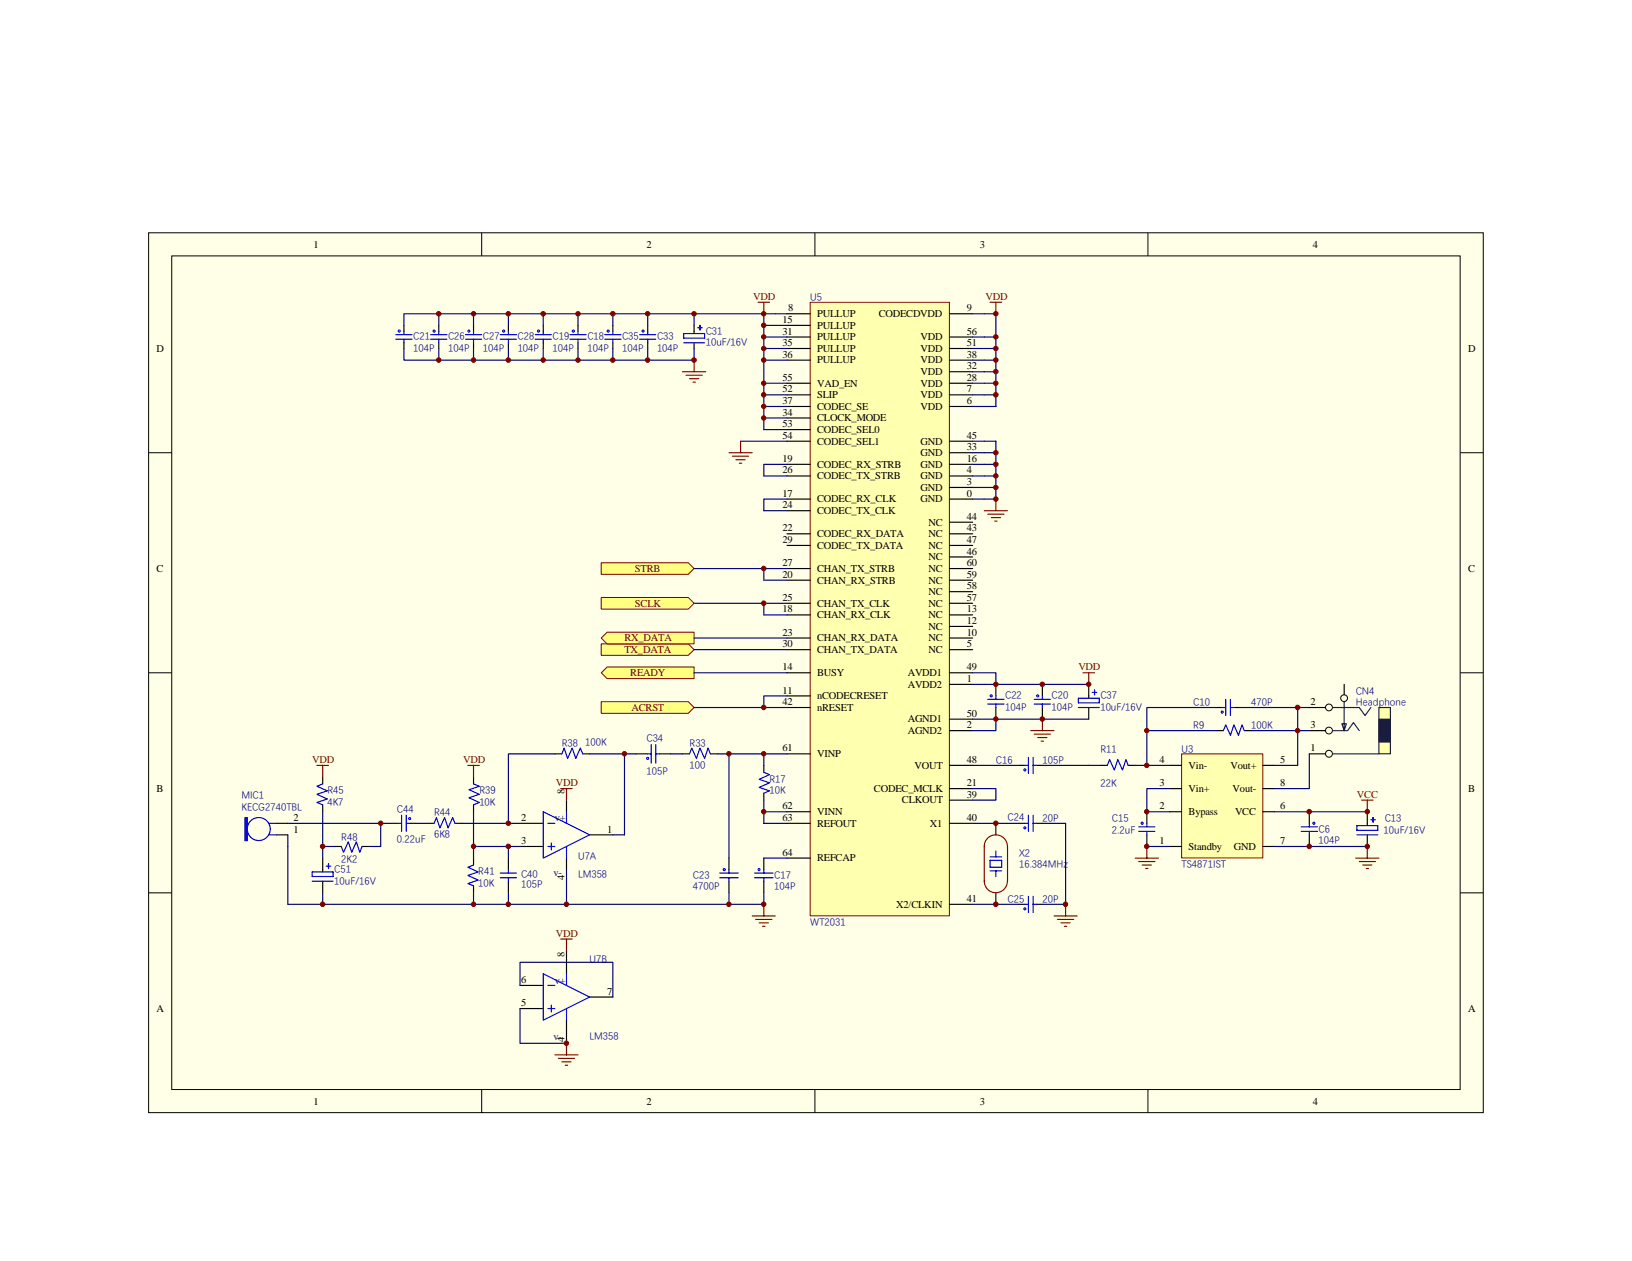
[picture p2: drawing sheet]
<svg xmlns="http://www.w3.org/2000/svg" width="279mm" height="216mm" viewBox="0 0 279 216" stroke-linecap="round" stroke-linejoin="round" font-family="sans-serif">
<path d="M25.4 39.9h228.5v150.6h-228.5z" fill="#ffffe8"/>
<g fill="none" stroke="#000" stroke-width=".17">
<path d="M25.4 39.9h228.5v150.6h-228.5zM82.5 39.9v3.9M139.5 39.9v3.9M196.5 39.9v3.9M29.4 43.8h220.6v142.7h-220.6zM25.4 77.5h4M250 77.5h4M25.4 115.2h4M250 115.2h4M25.4 152.9h4M250 152.9h4M82.5 186.6v3.9"/>
<path d="M139.5 186.6v3.9M196.5 186.6v3.9"/>
</g>
<path d="M168.5 87.4h4M169.1 88h2.8M169.7 88.6h1.6M170.3 89.2h.4M170.5 85.4v2" fill="none" stroke="#800000" stroke-width=".2"/>
<path d="M138.7 51.8h23.8v105h-23.8z" fill="#ffffb0"/>
<path d="M138.7 51.8h23.8v105h-23.8z" fill="none" stroke="#800000" stroke-width=".17"/>
<g fill="none" stroke="#000" stroke-width=".2">
<path d="M134.7 53.7h4M134.7 55.7h4M134.7 57.7h4M134.7 59.7h4M162.6 53.7h3.9M162.6 57.7h3.9M162.6 59.7h3.9M134.7 79.5h4M134.7 71.6h4M134.7 69.6h4M134.7 67.6h4M134.7 73.6h4"/>
<path d="M134.7 75.5h4M134.7 65.6h4M134.7 61.7h4M162.6 79.5h3.9M162.6 69.6h3.9M162.6 67.6h3.9M162.6 75.5h3.9M162.6 65.6h3.9M162.6 61.7h3.9M162.6 63.6h3.9M162.6 77.5h3.9M134.7 85.4h4"/>
<path d="M134.7 99.3h4M134.7 91.4h4M134.7 87.4h4M134.7 81.5h4M134.7 97.3h4M134.7 93.4h4M162.6 85.4h3.9M162.6 99.3h3.9M162.6 91.4h3.9M162.6 81.5h3.9M162.6 97.3h3.9M162.6 93.4h3.9"/>
<path d="M162.6 83.5h3.9M162.6 89.4h3.9M162.6 95.4h3.9M134.7 119.1h4M134.7 115.2h4M134.7 105.3h4M134.7 109.2h4M134.7 103.3h4M134.7 111.2h4M162.6 115.2h3.9M162.6 105.3h3.9M162.6 109.2h3.9"/>
<path d="M162.6 103.3h3.9M162.6 111.2h3.9M162.6 117.2h3.9M162.6 107.3h3.9M162.6 101.3h3.9M170.5 117.2v1.9M134.7 121.1h4M134.7 129.1h4M134.7 139h4M162.6 135h3.9M162.6 137h3.9M162.6 131h3.9"/>
<path d="M162.6 123.1h3.9M162.6 125.1h3.9M170.5 121.1v2M134.7 141h4M134.7 146.9h4M162.6 141h3.9M162.6 154.8h3.9"/>
</g>
<path d="M169.1 119.7h2.8M170.5 119.1v.6M169.1 120.5h2.8M170.5 120.5v.6" fill="none" stroke="#00f" stroke-width=".2"/>
<circle cx="169.7" cy="119.1" r=".19" fill="#c0c0c0" stroke="#00f" stroke-width=".17"/>
<path d="M178.5 117.2v1.9M178.5 121.1v2" fill="none" stroke="#000" stroke-width=".2"/>
<path d="M177.1 119.7h2.7M178.5 119.1v.6M177.1 120.5h2.7M178.5 120.5v.6" fill="none" stroke="#00f" stroke-width=".2"/>
<circle cx="177.7" cy="119.1" r=".19" fill="#c0c0c0" stroke="#00f" stroke-width=".17"/>
<path d="M69.2 55.7v1M69.2 58.7v1" fill="none" stroke="#000" stroke-width=".2"/>
<path d="M67.8 58.1h2.7M67.8 57.3h2.7M69.2 56.7v.6M69.2 58.1v.6" fill="none" stroke="#00f" stroke-width=".2"/>
<circle cx="68.3" cy="56.7" r=".19" fill="#c0c0c0" stroke="#00f" stroke-width=".17"/>
<path d="M75.1 55.7v1M75.1 58.7v1" fill="none" stroke="#000" stroke-width=".2"/>
<path d="M73.7 58.1h2.8M73.7 57.3h2.8M75.1 56.7v.6M75.1 58.1v.6" fill="none" stroke="#00f" stroke-width=".2"/>
<circle cx="74.3" cy="56.7" r=".19" fill="#c0c0c0" stroke="#00f" stroke-width=".17"/>
<path d="M81.1 55.7v1M81.1 58.7v1" fill="none" stroke="#000" stroke-width=".2"/>
<path d="M79.7 58.1h2.8M79.7 57.3h2.8M81.1 56.7v.6M81.1 58.1v.6" fill="none" stroke="#00f" stroke-width=".2"/>
<path d="M80.1 56.5h.3v.3h-.3z" fill-rule="evenodd" fill="#c0c0c0" stroke="#00f" stroke-width=".17"/>
<path d="M87 55.7v1M87 58.7v1" fill="none" stroke="#000" stroke-width=".2"/>
<path d="M85.6 58.1h2.8M85.6 57.3h2.8M87 56.7v.6M87 58.1v.6" fill="none" stroke="#00f" stroke-width=".2"/>
<circle cx="86.2" cy="56.7" r=".19" fill="#c0c0c0" stroke="#00f" stroke-width=".17"/>
<path d="M93 55.7v1M93 58.7v1" fill="none" stroke="#000" stroke-width=".2"/>
<path d="M91.6 58.1h2.8M91.6 57.3h2.8M93 56.7v.6M93 58.1v.6" fill="none" stroke="#00f" stroke-width=".2"/>
<circle cx="92.2" cy="56.7" r=".19" fill="#c0c0c0" stroke="#00f" stroke-width=".17"/>
<path d="M99 55.7v1M99 58.7v1" fill="none" stroke="#000" stroke-width=".2"/>
<path d="M97.6 58.1h2.8M97.6 57.3h2.8M99 56.7v.6M99 58.1v.6" fill="none" stroke="#00f" stroke-width=".2"/>
<circle cx="98.2" cy="56.7" r=".19" fill="#c0c0c0" stroke="#00f" stroke-width=".17"/>
<path d="M104.9 55.7v1M104.9 58.7v1" fill="none" stroke="#000" stroke-width=".2"/>
<path d="M103.5 58.1h2.8M103.5 57.3h2.8M104.9 56.7v.6M104.9 58.1v.6" fill="none" stroke="#00f" stroke-width=".2"/>
<circle cx="104.1" cy="56.7" r=".19" fill="#c0c0c0" stroke="#00f" stroke-width=".17"/>
<path d="M110.9 55.7v1M110.9 58.7v1" fill="none" stroke="#000" stroke-width=".2"/>
<path d="M109.5 58.1h2.8M109.5 57.3h2.8M110.9 56.7v.6M110.9 58.1v.6" fill="none" stroke="#00f" stroke-width=".2"/>
<circle cx="110.1" cy="56.7" r=".19" fill="#c0c0c0" stroke="#00f" stroke-width=".17"/>
<g fill="none" stroke="#000080" stroke-width=".2">
<path d="M75.1 53.7v2M81.1 53.7v2M87 53.7v2M93 53.7v2M99 53.7v2M104.9 53.7v2M132.7 53.7h-1.9v19.9M168.5 53.7h2v15.9h-2M168.5 57.7h2M168.5 59.7h2M134.7 79.5h-3.9v2M168.5 61.7h2"/>
<path d="M168.5 63.6h2M168.5 65.6h2M168.5 67.6h2M168.5 75.5h2v9.9h-2M168.5 77.5h2M168.5 79.5h2M134.7 85.4h-3.9v2M168.5 81.5h2M168.5 83.5h2M166.5 117.2h19.9"/>
</g>
<path d="M129.8 51.8h1.9M130.8 51.8v1.9M185.4 115.2h2M186.4 115.2v2M176.5 125.1h3.9M177.1 125.7h2.7M177.7 126.3h1.5M178.2 126.9h.4M178.5 123.1v2M169.1 143.5a2.01 2.01 0 0 1 2.2-.4 2.01 2.01 0 0 1 1.2 1.8v6a1.98 1.98 0 0 1-2 1.9 1.98 1.98 0 0 1-2-1.9v-6l.1-.5z" fill="none" stroke="#800000" stroke-width=".2"/>
<path d="M169.5 146.7h2M169.5 147.3h2v1.2h-2zM169.5 149.1h2M170.5 145.7v1M170.5 149.1v1M175.5 154.8h.6M176.1 153.5v2.7M176.9 154.8h.6M176.9 153.5v2.7" fill="none" stroke="#00f" stroke-width=".2"/>
<path d="M170.5 141v1.9M170.5 152.9v1.9M174.5 154.8h1M177.5 154.8h1" fill="none" stroke="#000" stroke-width=".2"/>
<path d="M175.3 155.5h.3v.2h-.3z" fill-rule="evenodd" fill="#c0c0c0" stroke="#00f" stroke-width=".17"/>
<path d="M174.5 141h1M177.5 141h1" fill="none" stroke="#000" stroke-width=".2"/>
<path d="M176.1 139.6v2.7M176.9 139.6v2.7M175.5 141h.6M176.9 141h.6" fill="none" stroke="#00f" stroke-width=".2"/>
<path d="M175.3 141.6h.3v.3h-.3z" fill-rule="evenodd" fill="#c0c0c0" stroke="#00f" stroke-width=".17"/>
<path d="M180.4 156.8h4M181 157.4h2.8M181.6 158h1.6M182.2 158.6h.4M182.4 154.8v2" fill="none" stroke="#800000" stroke-width=".2"/>
<path d="M166.5 131h8M166.5 154.8h8M166.5 141h8" fill="none" stroke="#000080" stroke-width=".2"/>
<path d="M116.8 129.1h1.2M121.6 129.1h1.2M130.8 131v1.2M130.8 135.8v1.2M130.8 146.9v2M130.8 150.9v2" fill="none" stroke="#000" stroke-width=".2"/>
<path d="M118 129.1l.4-1 .8 1.8 .6-1.8 .8 1.8 .6-1.8 .4 1M130.8 132.2l.9 .4-1.7 .8 1.7 .6-1.7 .8 1.7 .6-.9 .4M129.2 150.3h3.2M129.2 149.5h3.2M130.8 148.9v.6M130.8 150.3v.6" fill="none" stroke="#00f" stroke-width=".2"/>
<path d="M129.8 148.8h.3v.2h-.3z" fill-rule="evenodd" fill="#c0c0c0" stroke="#00f" stroke-width=".17"/>
<path d="M122.8 129.1h11.9M134.7 139h-3.9v2h3.9M130.8 146.9h3.9" fill="none" stroke="#000080" stroke-width=".2"/>
<path d="M124.8 146.9v2M124.8 150.9v2" fill="none" stroke="#000" stroke-width=".2"/>
<path d="M123.2 150.3h3.2M123.2 149.5h3.2M124.8 148.9v.6M124.8 150.3v.6" fill="none" stroke="#00f" stroke-width=".2"/>
<circle cx="124" cy="148.9" r=".19" fill="#c0c0c0" stroke="#00f" stroke-width=".17"/>
<path d="M124.8 129.1v17.8" fill="none" stroke="#000080" stroke-width=".2"/>
<path d="M108.9 129.1h2M112.9 129.1h2" fill="none" stroke="#000" stroke-width=".2"/>
<path d="M110.9 129.1h.6M111.5 127.5v3.2M112.3 127.5v3.2M112.3 129.1h.6" fill="none" stroke="#00f" stroke-width=".2"/>
<circle cx="110.9" cy="129.9" r=".18" fill="#c0c0c0" stroke="#00f" stroke-width=".17"/>
<path d="M174.5 131h1M177.5 131h1" fill="none" stroke="#000" stroke-width=".2"/>
<path d="M175.5 131h.6M176.1 129.7v2.7M176.9 131h.6M176.9 129.7v2.7" fill="none" stroke="#00f" stroke-width=".2"/>
<path d="M175.3 131.7h.3v.3h-.3z" fill-rule="evenodd" fill="#c0c0c0" stroke="#00f" stroke-width=".17"/>
<g fill="#ffff80" stroke="#800000" stroke-width=".17">
<path d="M102.9 115.2l1-1h14.9v2h-14.9z" fill-rule="evenodd"/>
<path d="M102.9 110.2h14.9l1 1-1 1h-14.9z" fill-rule="evenodd"/>
<path d="M102.9 109.2l1-1h14.9v2h-14.9z" fill-rule="evenodd"/>
</g>
<path d="M178.5 131h7.9" fill="none" stroke="#000080" stroke-width=".2"/>
<path d="M102.9 120.1h14.9l1 1-1 1h-14.9z" fill-rule="evenodd" fill="#ffff80" stroke="#800000" stroke-width=".17"/>
<g fill="none" stroke="#000080" stroke-width=".2">
<path d="M75.1 59.7v2M81.1 59.7v2M87 59.7v2M93 59.7v2M99 59.7v2M104.9 59.7v2M110.9 53.7v2M110.9 59.7v2M130.8 87.4h3.9M130.8 81.5h3.9M130.8 99.3h3.9M118.8 109.2h15.9"/>
<path d="M118.8 111.2h15.9M118.8 115.2h15.9M130.8 105.3h3.9M134.7 119.1h-3.9v2M118.8 121.1h15.9"/>
</g>
<g fill="none" stroke="#000" stroke-width=".2">
<path d="M186.4 117.2v2.3M55.2 133v1.2M55.2 137.8v1.2M81.1 133v1.2M81.1 137.8v1.2M95 129.1h1.2M99.8 129.1h1.1M186.4 121.1v2M57.2 144.9h1.2M62 144.9h1.2M67.2 141h1M70.1 141h1"/>
<path d="M73.1 141h1.2M77.9 141h1.2M81.1 146.9v1.2M81.1 151.7v1.2"/>
</g>
<g fill="none" stroke="#00f" stroke-width=".2">
<path d="M184.6 119.5h3.6v.8h-3.6zM187 118.6h.8M187.4 118.2v.8M55.2 134.2l-.9 .4 1.7 .8-1.7 .6 1.7 .8-1.7 .6 .9 .4M68.7 139.6v2.7M69.6 139.6v2.7M81.1 134.2l1 .4-1.8 .6 1.8 .8-1.8 .6 1.8 .8-1 .4M96.2 129.1l.4-1 .6 1.8 .8-1.8 .6 1.8 .8-1.8 .4 1M184.6 121.1h3.6M58.4 144.9l.4 1 .8-1.8 .6 1.8 .8-1.8 .6 1.8 .4-1M68.2 141h.5M69.6 141h.5"/>
<path d="M74.3 141l.4-1 .6 1.8 .8-1.8 .6 1.8 .8-1.8 .4 1M81.1 148.1l-1 .4 1.8 .8-1.8 .6 1.8 .8-1.8 .6 1 .4"/>
</g>
<path d="M70 140h.3v.3h-.3z" fill-rule="evenodd" fill="#c0c0c0" stroke="#00f" stroke-width=".17"/>
<path d="M118.8 97.3h15.9M118.8 103.3h15.9M49.3 141h17.9M79.1 141h9.9" fill="none" stroke="#000080" stroke-width=".2"/>
<path d="M97 137v2M55.2 146.9v2.4M55.2 150.9v2M87 146.9v2M87 150.9v2M89 141h4M89 144.9h4M97 146.9v2M100.9 142.9h4" fill="none" stroke="#000" stroke-width=".2"/>
<g fill="none" stroke="#00f" stroke-width=".2">
<path d="M93 139l7.9 3.9-7.9 4zM97 139v2M53.4 149.3h3.6v.8h-3.6zM53.4 150.9h3.6M55.8 148.3h.8M56.2 147.9v.8M85.6 150.3h2.8M85.6 149.5h2.8M87 148.9v.6M87 150.3v.6M93.8 144.9h1.2M93.8 141h1.2"/>
<path d="M94.4 144.3v1.2M97 144.9v2"/>
</g>
<g fill="#ffff80" stroke="#800000" stroke-width=".17">
<path d="M102.9 96.4h14.9l1 .9-1 1h-14.9z" fill-rule="evenodd"/>
<path d="M102.9 102.3h14.9l1 1-1 1h-14.9z" fill-rule="evenodd"/>
</g>
<path d="M47.3 142.9h2M47.3 141h2" fill="none" stroke="#000" stroke-width=".2"/>
<g fill="none" stroke="#00f" stroke-width=".2">
<path d="M46.1 141h1.2M46.1 142.9h1.2"/>
<circle cx="44.3" cy="141.9" r="1.97"/>
</g>
<path d="M41.9 140h.4v3.9h-.4z" fill-rule="evenodd" fill="#00f" stroke="#00f" stroke-width=".2"/>
<path d="M81.1 139v7.9M95 129.1h-8v11.9M49.3 142.9v11.9M81.1 144.9h7.9M87 144.9v2M97 148.9v5.9" fill="none" stroke="#000080" stroke-width=".2"/>
<path d="M54.3 131h1.9M55.2 131v2M80.1 131h2M81.1 131v2M96 135h2M97 135v2" fill="none" stroke="#800000" stroke-width=".2"/>
<path d="M202.3 129.1h13.9v17.8h-13.9z" fill="#ffffb0"/>
<path d="M202.3 129.1h13.9v17.8h-13.9z" fill="none" stroke="#800000" stroke-width=".17"/>
<path d="M200.3 139h2M200.3 135h2M200.3 131h2M216.2 139h2M216.2 135h2M216.2 131h2M224.2 139v2M200.3 144.9h2M216.2 144.9h2M224.2 142.9v2" fill="none" stroke="#000" stroke-width=".2"/>
<path d="M233.1 137h2M234.1 137v2" fill="none" stroke="#800000" stroke-width=".2"/>
<path d="M222.8 142.3h2.8M222.8 141.6h2.8M224.2 141v.6M224.2 142.3v.6" fill="none" stroke="#00f" stroke-width=".2"/>
<circle cx="224.9" cy="140.9" r=".19" fill="#c0c0c0" stroke="#00f" stroke-width=".17"/>
<path d="M232.1 146.9h4M232.7 147.5h2.8M233.3 148.1h1.6M233.9 148.7h.4M234.1 144.9v2" fill="none" stroke="#800000" stroke-width=".2"/>
<path d="M208.3 121.1h1M211.2 121.1h1" fill="none" stroke="#000" stroke-width=".2"/>
<path d="M209.8 119.7v2.8M210.7 119.7v2.8M209.3 121.1h.5M210.7 121.1h.5" fill="none" stroke="#00f" stroke-width=".2"/>
<path d="M209.1 121.8h.3v.2h-.3z" fill-rule="evenodd" fill="#c0c0c0" stroke="#00f" stroke-width=".17"/>
<path d="M196.3 139v2M196.3 142.9v2" fill="none" stroke="#000" stroke-width=".2"/>
<path d="M194.9 142.3h2.8M194.9 141.6h2.8M196.3 141v.6M196.3 142.3v.6" fill="none" stroke="#00f" stroke-width=".2"/>
<circle cx="195.5" cy="140.9" r=".19" fill="#c0c0c0" stroke="#00f" stroke-width=".17"/>
<g fill="none" stroke="#800000" stroke-width=".2">
<path d="M169.5 51.8h2M170.5 51.8v1.9M116.8 63.6h4M117.5 64.2h2.7M118 64.8h1.6M118.6 65.4h.4M118.8 61.7v1.9M128.8 156.8h3.9M129.4 157.4h2.7M130 158h1.6M130.6 158.6h.4M130.8 154.8v2"/>
<path d="M194.4 146.9h3.9M194.9 147.5h2.8M195.5 148.1h1.6M196.1 148.7h.4M196.3 144.9v2"/>
</g>
<path d="M118.8 55.7v1.4M118.8 58.7v1M188.4 131h1.2M193.1 131h1.3M208.3 125.1h1.1M213 125.1h1.2M234.1 139v2.4M234.1 142.9v2" fill="none" stroke="#000" stroke-width=".2"/>
<path d="M117.1 57.1h3.5v.8h-3.5zM117.1 58.7h3.5M119.4 56.1h.8M119.8 55.7v.8M189.6 131l.4-1 .8 1.8 .6-1.8 .8 1.8 .6-1.8 .3 1M209.4 125.1l.4-1 .9 1.8 .5-1.8 .8 1.8 .6-1.8 .4 1M235.1 140v.8M232.3 141.4h3.6v.8h-3.6zM232.3 142.9h3.6M234.7 140.4h.8" fill="none" stroke="#00f" stroke-width=".2"/>
<g fill="none" stroke="#000080" stroke-width=".2">
<path d="M69.2 59.7v2h49.6v-2M69.2 55.7v-2h49.6v2M132.7 53.7h2M166.5 53.7h2M166.5 59.7h2M166.5 57.7h2M126.8 75.5h7.9M166.5 69.6h2M166.5 67.6h2M166.5 65.6h2M166.5 63.6h2M166.5 61.7h2"/>
<path d="M166.5 79.5h2M166.5 77.5h2M166.5 75.5h2M130.8 97.3v2M166.5 85.4h2M166.5 83.5h2M166.5 81.5h2M130.8 103.3v2M166.5 115.2h4v2M55.2 139v7.9M100.9 129.1h8M106.9 129.1v13.8h-2"/>
<path d="M114.9 129.1h1.9M130.8 129.1v1.9M130.8 137v2M166.5 135h4v2h-4M166.5 123.1h19.9M170.5 123.1v2h-4M186.4 131h2M194.4 131h5.9M196.3 125.1h12M200.3 135h-4v4h4M208.3 121.1h-12v9.9M212.2 121.1h10v4"/>
<path d="M214.2 125.1h8M218.2 139h15.9M222.2 125.1v5.9h-4M222.2 121.1h2M224.2 129.1v5.9h-6M55.2 144.9h2M55.2 152.9v1.9M65.2 141v3.9h-2M71.1 141h2M81.1 152.9v1.9M87 152.9v1.9M124.8 152.9v1.9"/>
<path d="M130.8 152.9v1.9h-81.5M178.5 141h3.9v13.8h-3.9M196.3 144.9h4M218.2 144.9h15.9"/>
</g>
<path d="M236.1 121.1h1.9v8h-1.9z" fill-rule="evenodd" fill="#ffffb0" stroke="#18234c" stroke-width=".2"/>
<g fill="none" stroke="#000" stroke-width=".17">
<circle cx="230.1" cy="119.5" r=".58"/>
<circle cx="227.5" cy="129.1" r=".59"/>
<circle cx="227.5" cy="125.1" r=".59"/>
<circle cx="227.5" cy="121.1" r=".59"/>
</g>
<path d="M230.1 117.2v1.8M224.2 125.1h2.7M224.2 121.1h2.7M224.2 129.1h2.7" fill="none" stroke="#000" stroke-width=".2"/>
<path d="M228.1 129.1h8" fill="none" stroke="#18234c" stroke-width=".2"/>
<path d="M236.1 123.1h1.9v4h-1.9z" fill="#18234c"/>
<path d="M236.1 123.1h1.9v4h-1.9z" fill="none" stroke="#18234c" stroke-width=".17"/>
<path d="M228.1 125.1h2.6l1-1.4 1 1.4M228.1 121.1h4.6l1 1.4 1-1.4M230.1 120.1v5l-.4-1.2h.8l-.4 1.2" fill="none" stroke="#18234c" stroke-width=".2"/>
<g fill="none" stroke="#000080" stroke-width=".2">
<path d="M118.8 53.7h12M130.8 59.7h3.9M130.8 57.7h3.9M130.8 55.7h3.9M130.8 73.6h3.9M130.8 71.6h3.9M130.8 69.6h3.9M130.8 67.6h3.9M130.8 65.6h3.9M130.8 61.7h3.9M222.2 125.1h2M89 168.7v-3.9h15.9v5.9"/>
<path d="M89 172.7v5.9h8"/>
</g>
<path d="M124.8 77.5h4M125.4 78.1h2.8M126 78.7h1.6M126.6 79.3h.4M126.8 75.5v2M96 160.8h2M97 160.8v2M97 178.6v2M95 180.6h4M95.6 181.2h2.8M96.2 181.8h1.6M96.8 182.4h.4" fill="none" stroke="#800000" stroke-width=".2"/>
<path d="M89 172.7h4M89 168.7h4M97 162.8v3.9M97 174.7v3.9M100.9 170.7h4" fill="none" stroke="#000" stroke-width=".2"/>
<path d="M93 166.7l7.9 4-7.9 4zM93.8 172.7h1.2M93.8 168.7h1.2M94.4 172.1v1.2M97 166.7v2M97 172.7v2" fill="none" stroke="#00f" stroke-width=".2"/>
<g fill="#800000" stroke="#800000" stroke-width=".17">
<circle cx="170.5" cy="83.5" r=".39"/>
<circle cx="170.5" cy="85.4" r=".39"/>
<circle cx="170.5" cy="117.2" r=".39"/>
<circle cx="170.5" cy="123.1" r=".39"/>
<circle cx="178.4" cy="117.2" r=".39"/>
<circle cx="178.4" cy="123.1" r=".39"/>
<circle cx="75.1" cy="53.7" r=".39"/>
<circle cx="81.1" cy="53.7" r=".38"/>
<circle cx="87" cy="53.7" r=".39"/>
<circle cx="93" cy="53.7" r=".39"/>
<circle cx="99" cy="53.7" r=".38"/>
<circle cx="104.9" cy="53.7" r=".39"/>
<circle cx="110.9" cy="53.7" r=".38"/>
<circle cx="170.5" cy="67.6" r=".39"/>
<circle cx="170.5" cy="53.7" r=".39"/>
<circle cx="170.5" cy="57.7" r=".39"/>
<circle cx="170.5" cy="59.7" r=".39"/>
<circle cx="170.5" cy="61.6" r=".39"/>
<circle cx="170.5" cy="63.6" r=".39"/>
<circle cx="170.5" cy="65.6" r=".39"/>
<circle cx="170.5" cy="79.5" r=".39"/>
<circle cx="170.5" cy="81.5" r=".39"/>
<circle cx="170.5" cy="77.5" r=".39"/>
<circle cx="186.4" cy="117.2" r=".39"/>
<circle cx="130.7" cy="71.6" r=".38"/>
<circle cx="130.7" cy="53.7" r=".38"/>
<circle cx="170.5" cy="154.8" r=".39"/>
<circle cx="170.5" cy="140.9" r=".39"/>
<circle cx="182.4" cy="154.8" r=".39"/>
<circle cx="130.7" cy="129.1" r=".38"/>
<circle cx="130.7" cy="139" r=".39"/>
<circle cx="124.8" cy="129.1" r=".39"/>
<circle cx="130.7" cy="121.1" r=".39"/>
<circle cx="110.9" cy="61.6" r=".39"/>
<circle cx="104.9" cy="61.6" r=".39"/>
<circle cx="98.9" cy="61.6" r=".39"/>
<circle cx="93" cy="61.6" r=".39"/>
<circle cx="87" cy="61.6" r=".39"/>
<circle cx="81.1" cy="61.6" r=".39"/>
<circle cx="75.1" cy="61.6" r=".39"/>
<circle cx="130.7" cy="97.3" r=".39"/>
<circle cx="130.7" cy="103.3" r=".39"/>
<circle cx="81.1" cy="144.9" r=".39"/>
<circle cx="55.2" cy="144.9" r=".39"/>
<circle cx="87" cy="144.9" r=".39"/>
<circle cx="87" cy="140.9" r=".39"/>
<circle cx="97" cy="154.8" r=".39"/>
<circle cx="234.1" cy="139" r=".39"/>
<circle cx="224.1" cy="139" r=".39"/>
<circle cx="224.1" cy="144.9" r=".39"/>
<circle cx="234.1" cy="144.9" r=".39"/>
<circle cx="196.3" cy="139" r=".39"/>
<circle cx="196.3" cy="144.9" r=".39"/>
<circle cx="196.3" cy="131" r=".38"/>
<circle cx="196.3" cy="125.1" r=".38"/>
<circle cx="118.8" cy="53.7" r=".39"/>
<circle cx="118.8" cy="61.6" r=".39"/>
<circle cx="130.7" cy="154.8" r=".39"/>
<circle cx="124.8" cy="154.8" r=".39"/>
<circle cx="81.1" cy="154.8" r=".39"/>
<circle cx="55.2" cy="154.8" r=".39"/>
<circle cx="87" cy="154.8" r=".39"/>
<circle cx="65.2" cy="140.9" r=".38"/>
<circle cx="106.9" cy="129.1" r=".39"/>
<circle cx="130.7" cy="69.6" r=".38"/>
<circle cx="130.7" cy="67.6" r=".39"/>
<circle cx="130.7" cy="65.6" r=".38"/>
<circle cx="130.7" cy="59.7" r=".38"/>
<circle cx="130.7" cy="61.6" r=".39"/>
<circle cx="130.7" cy="57.7" r=".38"/>
<circle cx="130.7" cy="55.7" r=".39"/>
<circle cx="97" cy="178.6" r=".39"/>
<circle cx="222.2" cy="125.1" r=".39"/>
<circle cx="222.2" cy="121.1" r=".39"/>
</g>
<g font-size="1.8">
<text x="53.7" y="42.4">1</text>
<text x="110.7" y="42.4">2</text>
<text x="167.7" y="42.4">3</text>
<text x="224.7" y="42.4">4</text>
<text x="134.9" y="53.3">8</text>
<text x="165.5" y="53.3">9</text>
<text x="133.9" y="55.3">15</text>
<text x="133.9" y="57.3">31</text>
<text x="133.9" y="59.3">35</text>
<text x="139.9" y="54.3">PULLUP</text>
<text x="139.9" y="56.3">PULLUP</text>
<text x="139.9" y="58.3">PULLUP</text>
<text x="150.4" y="54.3">CODECDVDD</text>
<text x="157.6" y="58.3">VDD</text>
<text x="165.5" y="59.3">51</text>
<text x="165.5" y="57.3">56</text>
<text x="26.8" y="60.3">D</text>
<text x="133.9" y="65.2">55</text>
<text x="133.9" y="61.2">36</text>
<text x="139.9" y="60.3">PULLUP</text>
<text x="139.9" y="62.2">PULLUP</text>
<text x="157.6" y="64.2">VDD</text>
<text x="157.6" y="62.2">VDD</text>
<text x="157.6" y="60.3">VDD</text>
<text x="165.5" y="65.2">28</text>
<text x="165.5" y="63.2">32</text>
<text x="165.5" y="61.2">38</text>
<text x="251.4" y="60.3">D</text>
<text x="133.9" y="71.2">34</text>
<text x="133.9" y="69.2">37</text>
<text x="133.9" y="67.2">52</text>
<text x="139.9" y="70.2">CODEC_SE</text>
<text x="139.9" y="68.2">SLIP</text>
<text x="139.9" y="66.2">VAD_EN</text>
<text x="157.6" y="70.2">VDD</text>
<text x="157.6" y="68.2">VDD</text>
<text x="157.6" y="66.2">VDD</text>
<text x="165.5" y="69.2">6</text>
<text x="165.5" y="67.2">7</text>
<text x="133.9" y="73.1">53</text>
<text x="133.9" y="75.1">54</text>
<text x="139.9" y="72.1">CLOCK_MODE</text>
<text x="139.9" y="74.1">CODEC_SEL0</text>
<text x="139.9" y="76.1">CODEC_SEL1</text>
<text x="157.6" y="76.1">GND</text>
<text x="165.5" y="77.1">33</text>
<text x="165.5" y="75.1">45</text>
<text x="133.9" y="79.1">19</text>
<text x="133.9" y="81.1">26</text>
<text x="139.9" y="80.1">CODEC_RX_STRB</text>
<text x="139.9" y="82.1">CODEC_TX_STRB</text>
<text x="157.6" y="82.1">GND</text>
<text x="157.6" y="80.1">GND</text>
<text x="157.6" y="78.1">GND</text>
<text x="165.5" y="83.1">3</text>
<text x="165.5" y="81.1">4</text>
<text x="165.5" y="79.1">16</text>
<text x="133.9" y="85">17</text>
<text x="133.9" y="87">24</text>
<text x="139.9" y="86">CODEC_RX_CLK</text>
<text x="139.9" y="88">CODEC_TX_CLK</text>
<text x="157.6" y="86">GND</text>
<text x="157.6" y="84">GND</text>
<text x="159" y="90">NC</text>
<text x="165.5" y="89">44</text>
<text x="165.5" y="85">0</text>
<text x="133.9" y="91">22</text>
<text x="133.9" y="93">29</text>
<text x="139.9" y="92">CODEC_RX_DATA</text>
<text x="139.9" y="94">CODEC_TX_DATA</text>
<text x="159" y="92">NC</text>
<text x="159" y="95.9">NC</text>
<text x="159" y="94">NC</text>
<text x="165.5" y="91">43</text>
<text x="165.5" y="95">46</text>
<text x="165.5" y="93">47</text>
<text x="26.8" y="97.9">C</text>
<text x="133.9" y="98.9">20</text>
<text x="133.9" y="96.9">27</text>
<text x="139.9" y="99.9">CHAN_RX_STRB</text>
<text x="139.9" y="97.9">CHAN_TX_STRB</text>
<text x="159" y="101.9">NC</text>
<text x="159" y="99.9">NC</text>
<text x="159" y="97.9">NC</text>
<text x="165.5" y="100.9">58</text>
<text x="165.5" y="98.9">59</text>
<text x="165.5" y="96.9">60</text>
<text x="251.4" y="97.9">C</text>
<text x="133.9" y="104.9">18</text>
<text x="133.9" y="102.9">25</text>
<text x="139.9" y="105.9">CHAN_RX_CLK</text>
<text x="139.9" y="103.9">CHAN_TX_CLK</text>
<text x="159" y="107.8">NC</text>
<text x="159" y="105.9">NC</text>
<text x="159" y="103.9">NC</text>
<text x="165.5" y="106.8">12</text>
<text x="165.5" y="104.9">13</text>
<text x="165.5" y="102.9">57</text>
<text x="133.9" y="108.8">23</text>
<text x="133.9" y="110.8">30</text>
<text x="139.9" y="109.8">CHAN_RX_DATA</text>
<text x="139.9" y="111.8">CHAN_TX_DATA</text>
<text x="159" y="111.8">NC</text>
<text x="159" y="109.8">NC</text>
<text x="165.5" y="110.8">5</text>
<text x="165.5" y="108.8">10</text>
<text x="133.9" y="118.7">11</text>
<text x="133.9" y="114.8">14</text>
<text x="139.9" y="119.7">nCODECRESET</text>
<text x="139.9" y="115.8">BUSY</text>
<text x="155.4" y="115.8">AVDD1</text>
<text x="155.4" y="117.8">AVDD2</text>
<text x="165.5" y="114.8">49</text>
<text x="165.5" y="116.8">1</text>
<text x="133.9" y="120.7">42</text>
<text x="139.9" y="121.7">nRESET</text>
<text x="155.4" y="123.7">AGND1</text>
<text x="155.4" y="125.7">AGND2</text>
<text x="165.5" y="122.7">50</text>
<text x="165.5" y="124.7">2</text>
<text x="224.3" y="124.7">3</text>
<text x="224.3" y="120.7">2</text>
<text x="133.9" y="128.7">61</text>
<text x="139.9" y="129.6">VINP</text>
<text x="156.6" y="131.6">VOUT</text>
<text x="165.5" y="130.6">48</text>
<text x="198.5" y="130.6">4</text>
<text x="203.5" y="131.6">Vin-</text>
<text x="210.7" y="131.6">Vout+</text>
<text x="219.2" y="130.6">5</text>
<text x="224.3" y="128.7">1</text>
<text x="26.8" y="135.6">B</text>
<text x="96.6" y="136" transform="rotate(-90 96.6 136)">8</text>
<text x="149.6" y="135.6">CODEC_MCLK</text>
<text x="154.4" y="137.6">CLKOUT</text>
<text x="165.5" y="136.6">39</text>
<text x="165.5" y="134.6">21</text>
<text x="198.5" y="134.6">3</text>
<text x="203.5" y="135.6">Vin+</text>
<text x="211" y="135.6">Vout-</text>
<text x="219.2" y="134.6">8</text>
<text x="251.4" y="135.6">B</text>
<text x="50.3" y="142.5">1</text>
<text x="50.3" y="140.5">2</text>
<text x="89.2" y="140.5">2</text>
<text x="103.9" y="142.5">1</text>
<text x="133.9" y="138.6">62</text>
<text x="133.9" y="140.5">63</text>
<text x="139.9" y="139.6">VINN</text>
<text x="139.9" y="141.5">REFOUT</text>
<text x="159.2" y="141.5">X1</text>
<text x="165.5" y="140.5">40</text>
<text x="198.5" y="138.6">2</text>
<text x="203.5" y="139.6">Bypass</text>
<text x="211.4" y="139.6">VCC</text>
<text x="219.2" y="138.6">6</text>
<text x="89.2" y="144.5">3</text>
<text x="133.9" y="146.5">64</text>
<text x="139.9" y="147.5">REFCAP</text>
<text x="198.5" y="144.5">1</text>
<text x="203.5" y="145.5">Standby</text>
<text x="211.2" y="145.5">GND</text>
<text x="219.2" y="144.5">7</text>
<text x="96.6" y="150.7" transform="rotate(-90 96.6 150.7)">4</text>
<text x="153.4" y="155.4">X2/CLKIN</text>
<text x="165.5" y="154.4">41</text>
<text x="96.6" y="163.8" transform="rotate(-90 96.6 163.8)">8</text>
<text x="26.8" y="173.2">A</text>
<text x="89.2" y="172.3">5</text>
<text x="89.2" y="168.3">6</text>
<text x="103.9" y="170.3">7</text>
<text x="251.4" y="173.2">A</text>
<text x="96.6" y="178.4" transform="rotate(-90 96.6 178.4)">4</text>
<text x="53.7" y="189.1">1</text>
<text x="110.7" y="189.1">2</text>
<text x="167.7" y="189.1">3</text>
<text x="224.7" y="189.1">4</text>
</g>
<g font-size="1.8" fill="#800000">
<text x="129" y="51.3">VDD</text>
<text x="168.7" y="51.3">VDD</text>
<text x="108.7" y="97.9">STRB</text>
<text x="108.7" y="103.9">SCLK</text>
<text x="106.9" y="111.8">TX_DATA</text>
<text x="106.9" y="109.8">RX_DATA</text>
<text x="107.9" y="115.8">READY</text>
<text x="184.6" y="114.8">VDD</text>
<text x="108.1" y="121.7">ACRST</text>
<text x="53.4" y="130.6">VDD</text>
<text x="79.3" y="130.6">VDD</text>
<text x="95.2" y="134.6">VDD</text>
<text x="232.3" y="136.6">VCC</text>
<text x="95.2" y="160.4">VDD</text>
</g>
<g font-size="1.8" fill="#000080">
<text x="95" y="140.5">v+</text>
<text x="94.8" y="150.1">v-</text>
<text x="95" y="168.5">v+</text>
<text x="94.8" y="178">v-</text>
</g>
<g font-size="1.7" fill="#000080">
<text x="138.7" y="51.4">U5</text>
<text x="70.7" y="58.1">C21</text>
<text x="76.7" y="58.1">C26</text>
<text x="82.7" y="58.1">C27</text>
<text x="88.6" y="58.1">C28</text>
<text x="94.6" y="58.1">C19</text>
<text x="100.6" y="58.1">C18</text>
<text x="106.5" y="58.1">C35</text>
<text x="112.5" y="58.1">C33</text>
<text x="120.8" y="57.1">C31</text>
<text x="120.8" y="59.1">10uF/16V</text>
<text x="70.7" y="60.1">104P</text>
<text x="76.7" y="60.1">104P</text>
<text x="82.7" y="60.1">104P</text>
<text x="88.6" y="60.1">104P</text>
<text x="94.6" y="60.1">104P</text>
<text x="100.6" y="60.1">104P</text>
<text x="106.5" y="60.1">104P</text>
<text x="112.5" y="60.1">104P</text>
<text x="172.1" y="119.5">C22</text>
<text x="180" y="119.5">C20</text>
<text x="188.4" y="119.5">C37</text>
<text x="232.1" y="118.8">CN4</text>
<text x="172.1" y="121.5">104P</text>
<text x="180" y="121.5">104P</text>
<text x="188.4" y="121.5">10uF/16V</text>
<text x="204.3" y="120.8">C10</text>
<text x="204.3" y="124.7">R9</text>
<text x="214.2" y="120.8">470P</text>
<text x="214.2" y="124.7">100K</text>
<text x="232.1" y="120.8">Headphone</text>
<text x="96.2" y="127.7">R38</text>
<text x="100.2" y="127.5">100K</text>
<text x="110.7" y="126.9">C34</text>
<text x="118" y="127.7">R33</text>
<text x="118" y="131.4">100</text>
<text x="170.5" y="130.7">C16</text>
<text x="178.5" y="130.7">105P</text>
<text x="188.4" y="128.7">R11</text>
<text x="202.3" y="128.7">U3</text>
<text x="41.3" y="136.6">MIC1</text>
<text x="56" y="135.8">R45</text>
<text x="56.1" y="137.8">4K7</text>
<text x="82.1" y="135.8">R39</text>
<text x="82.1" y="137.8">10K</text>
<text x="110.7" y="132.4">105P</text>
<text x="131.7" y="133.8">R17</text>
<text x="131.7" y="135.8">10K</text>
<text x="188.4" y="134.6">22K</text>
<text x="41.3" y="138.6">KECG2740TBL</text>
<text x="58.4" y="143.7">R48</text>
<text x="68" y="139">C44</text>
<text x="74.3" y="139.6">R44</text>
<text x="74.3" y="143.3">6K8</text>
<text x="172.5" y="140.4">C24</text>
<text x="178.5" y="140.6">20P</text>
<text x="190.4" y="140.6">C15</text>
<text x="190.4" y="142.6">2.2uF</text>
<text x="225.7" y="142.4">C6</text>
<text x="236.9" y="142.6">10uF/16V</text>
<text x="237.1" y="140.6">C13</text>
<text x="57.2" y="149.3">C51</text>
<text x="58.4" y="147.5">2K2</text>
<text x="68" y="144.1">0.22uF</text>
<text x="81.9" y="149.7">R41</text>
<text x="99" y="147.1">U7A</text>
<text x="174.5" y="146.5">X2</text>
<text x="174.5" y="148.5">16.384MHz</text>
<text x="202.3" y="148.5">TS4871IST</text>
<text x="225.7" y="144.3">104P</text>
<text x="57.2" y="151.3">10uF/16V</text>
<text x="81.9" y="151.7">10K</text>
<text x="89.2" y="150.1">C40</text>
<text x="89.2" y="151.9">105P</text>
<text x="99" y="150.1">LM358</text>
<text x="118.6" y="150.3">C23</text>
<text x="118.6" y="152.3">4700P</text>
<text x="132.5" y="150.3">C17</text>
<text x="132.5" y="152.3">104P</text>
<text x="172.5" y="154.5">C25</text>
<text x="178.5" y="154.5">20P</text>
<text x="138.7" y="158.4">WT2031</text>
<text x="100.9" y="164.8">U7B</text>
<text x="100.9" y="177.8">LM358</text>
</g>
</svg>
